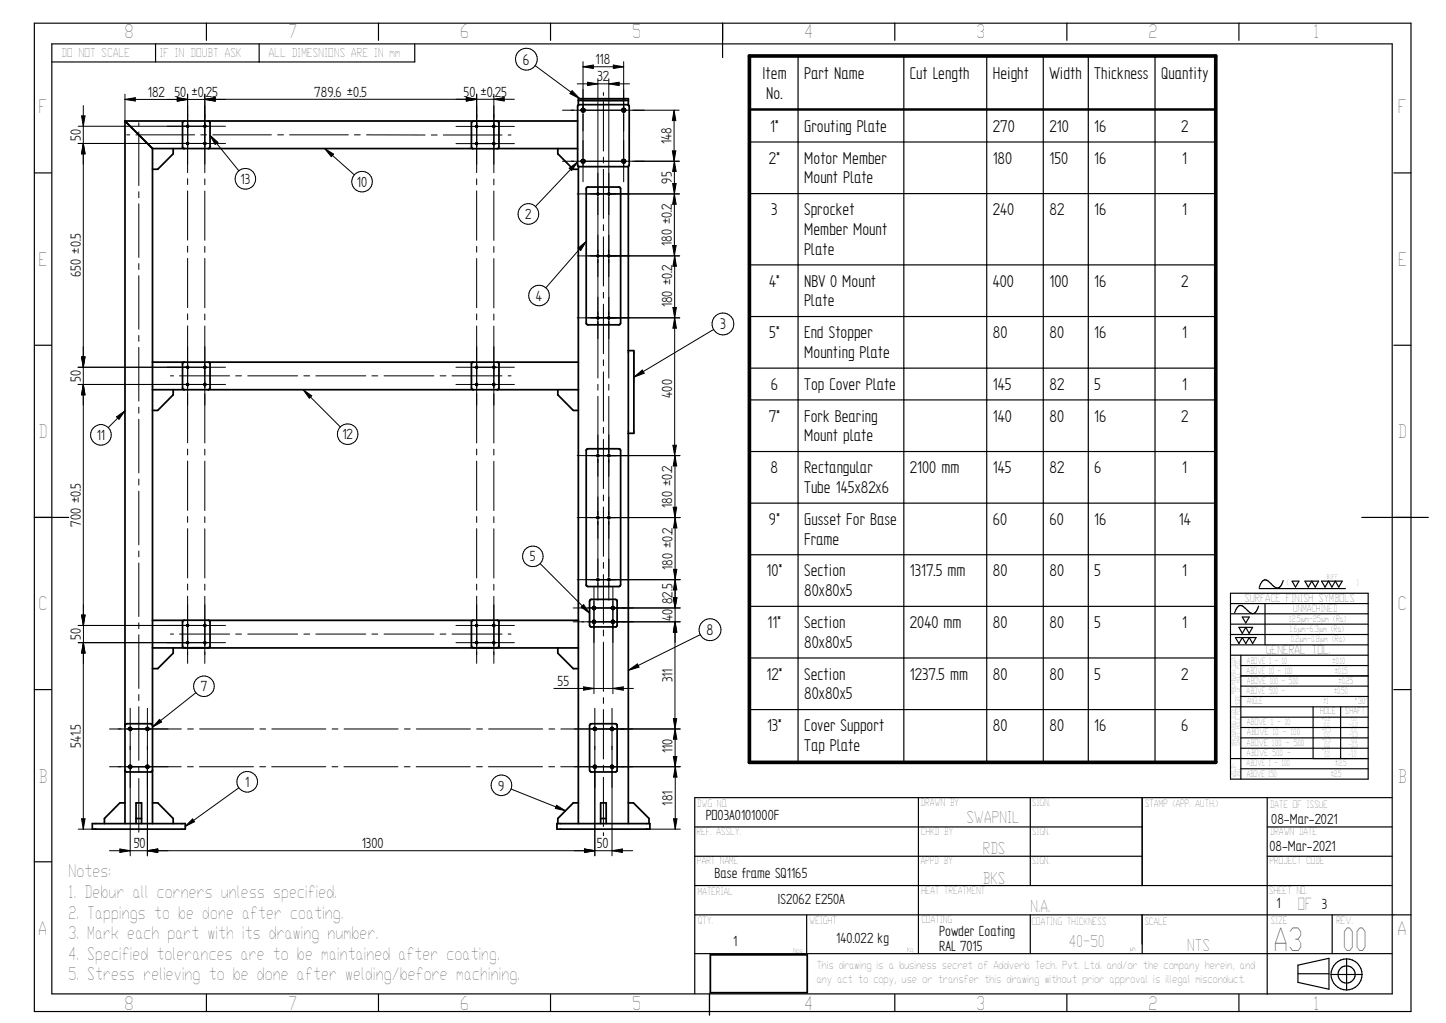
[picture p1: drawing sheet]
<svg xmlns="http://www.w3.org/2000/svg" width="420mm" height="297mm" viewBox="0 0 420 297" stroke-linecap="round" stroke-linejoin="round" font-family="sans-serif">
<g fill="none" stroke="#000" stroke-width=".51">
<path d="M36.3 35.1l8 8M36.3 35.1v204M36.3 35.1h131.5M53.5 35.1l-.4 .3-.1 .2v7.1l.5 .4M59.3 36.5h.4v.3h-.4zM60.5 35.1l.5 .5v7.1l-.5 .4M137.5 35.2l-.5 .5v7l.2 .4h7.5M138.3 36.5h.4v.4h-.4zM143.3 36.5h.4v.4h-.4zM144.5 35.2l.5 .5v7l-.3 .4M168.1 29.2h14.5M168.1 30.5l-.3 .4v17l.3 .4"/>
<path d="M182.6 30.5l.2 .4v17l-.2 .4M182.6 30.5h-14.5M182.6 30.5v-1.8h-14.5v1.8M44.3 43.1h93M44.3 43.1v137M50.3 43.1v1.6l-4.5 4.4h-1.5M59.3 41.5h.4v.3h-.4zM138.3 41.5h.4v.4h-.4zM143.3 41.5h.4v.4h-.4zM144.7 43.1h23.1M162.1 43.1v1.6l4.5 4.4h1.5M168.1 48.3v56.9"/>
<path d="M170.4 54.6l.4-.3h9l.3 .1 .2 .4v39l-.5 .5h-9l-.4-.2zM176.7 56.1h.4v.4h-.4zM182.6 48.3h-14.5M182.6 48.3v190.8M176.7 74.1h.4v.4h-.4zM176.7 92.1h.4v.4h-.4zM44.3 113.2h123.8M44.3 105.2h123.8M50.3 113.2v1.4l-4.5 4.6h-1.5M53.5 105.2h-.2l-.3 .5v6.9l.1 .3 .4 .3M54.3 111.5h.4v.3h-.4zM59.3 106.5h.4v.3h-.4z"/>
<path d="M59.3 111.5h.4v.3h-.4zM60.5 105.2h.3l.2 .5v6.9l-.5 .6M137.5 105.2h-.3l-.2 .5v6.9l.5 .6M138.3 111.5h.4v.3h-.4zM138.3 106.5h.4v.3h-.4zM143.3 111.5h.4v.3h-.4zM143.3 106.5h.4v.3h-.4zM144.5 105.2h.2l.3 .5v6.9l-.5 .6M162.1 113.2v1.4l4.5 4.6h1.5M168.1 105.2v8M168.1 113.2v66.9M182.6 101.8h1.6v24h-1.6"/>
<path d="M170.4 130.6l.4-.3h9l.5 .5v39l-.5 .5h-9l-.4-.2zM176.7 132.1h.4v.4h-.4zM173.6 150.1h.3v.4h-.3zM176.7 150.1h.4v.4h-.4zM171.4 174.3l.4-.3h7l.5 .3v7.5l-.5 .2h-7.2l-.3-.4zM173.6 168.1h.3v.4h-.3zM176.7 168.1h.4v.4h-.4zM44.3 180.1v8M44.3 180.1h9M44.3 188.1h123.8M44.3 188.1v51M50.3 188.1v1.6l-4.5 4.4h-1.5"/>
<path d="M53.1 180.3l.4-.2h7l.4 .2 .1 7.3-.2 .4-7.3 .1-.4-.3zM59.3 186.4h.4v.4h-.4zM59.3 181.4h.4v.4h-.4zM60.7 180.1h76.6M137.1 180.3l.4-.2h7l.4 .2 .1 7.3-.3 .4h-7.5l-.2-.4zM138.3 186.4h.4v.4h-.4zM138.3 181.4h.4v.4h-.4zM143.3 186.4h.4v.4h-.4zM143.3 181.4h.4v.4h-.4zM144.7 180.1h23.4M162.1 188.1v1.6l4.5 4.4h1.5M168.1 180.1v8"/>
<path d="M168.1 188.1v51M36.3 210.7l.5-.6h7l.5 .6M171.6 210.2l7.2-.1 .5 .3v13.2l-.2 .5-7.3 .1-.4-.3-.1-13.2zM26.8 239.1h27v1.6h-27zM36.3 223.6l.5 .6h7l.5-.6M36.3 233.1h-1.5l-4.5 4.6v1.4M39.5 237.7h1.6M39.5 239.1v-6h1.6v6M44.3 233.1h1.5l4.5 4.6v1.4M161.8 239.1h27v1.6h-27zM168.1 233.1h-1.5l-4.5 4.6v1.4M174.5 237.7h1.6"/>
<path d="M174.5 239.1v-6h1.6v6M182.6 233.1h1.5l4.5 4.6v1.4M206.4 277.2h28.2v11h-28.2z"/>
<circle cx="54.5" cy="36.7" r=".25"/>
<circle cx="169.4" cy="32" r=".52"/>
<circle cx="181.2" cy="32" r=".51"/>
<circle cx="54.5" cy="41.7" r=".25"/>
<circle cx="169.4" cy="46.8" r=".51"/>
<circle cx="173.7" cy="56.3" r=".25"/>
<circle cx="181.2" cy="46.8" r=".51"/>
<circle cx="173.7" cy="74.3" r=".25"/>
<circle cx="173.7" cy="92.3" r=".25"/>
<circle cx="54.5" cy="106.6" r=".25"/>
<circle cx="173.7" cy="132.3" r=".25"/>
<circle cx="172.6" cy="176.6" r=".42"/>
<circle cx="178.1" cy="176.6" r=".42"/>
<circle cx="54.5" cy="186.6" r=".25"/>
<circle cx="54.5" cy="181.6" r=".25"/>
<circle cx="172.6" cy="180.5" r=".42"/>
<circle cx="178.1" cy="180.5" r=".42"/>
<circle cx="37.8" cy="211.6" r=".42"/>
<circle cx="42.8" cy="211.6" r=".42"/>
<circle cx="172.8" cy="211.7" r=".42"/>
<circle cx="177.8" cy="211.6" r=".42"/>
<circle cx="37.8" cy="222.7" r=".42"/>
<circle cx="42.8" cy="222.7" r=".42"/>
<circle cx="172.8" cy="222.7" r=".42"/>
<circle cx="177.8" cy="222.6" r=".43"/>
</g>
<g fill="none" stroke="#000" stroke-width=".34">
<path d="M10 6.7h400v287h-400zM15.1 12.7h389.4v275.9h-389.4zM45.2 12.7v5.3M60 6.7v5M75.3 12.7v5.3M110 6.7v5M120.5 12.7v5.3h-105.4M160 6.7v5M210 6.7v10M231.9 16.3v205.1M260 6.7v5M262.6 16.3v205.1"/>
<path d="M286.7 16.3v205.1M303.1 16.3v205.1M310 6.7v5M316.2 16.3v205.1M335.6 16.3v205.1M360 6.7v5M10 50.2h5M217.8 41.2h135.5M217.8 56.2h135.5M405 50.2h5M217.8 76.9h135.5M217.8 91.9h135.5"/>
<path d="M10 100.2h5M217.8 106.9h135.5M217.8 116.1h135.5M405 100.2h5M217.8 131.1h135.5M10 150.2h10M217.8 146.1h135.5M395.7 150.2h19.3M217.8 161.1h135.5M217.8 176.1h135.5M357.5 172.3h40v53.9h-40zM357.5 175.3h40"/>
<path d="M357.5 178.2h40M361 179.2h2l-1 1.7zM365.7 176a2.13 2.13 0 0 1-1.9 2.1l-.7-.3a4.9 4.9 0 0 0-2.6-2l-.5 .1-.6 .7-.7 1.4M365.9 170.9h25M367.6 175.3v11.9M372.9 168.6a2.13 2.13 0 0 1-2 2.1l-.7-.4a4.9 4.9 0 0 0-2.6-1.9l-.8 .4-.9 1.8M375.4 168.7h2l-1 1.8zM379.2 168.7h3.9l-.9 1.8-1-1.8-1.1 1.8zM384 168.7h6l-1 1.8-1-1.8-1 1.8-1-1.8-1 1.8zM217.8 191.1h135.5M357.5 190.2h40M357.5 181.2h40"/>
<path d="M357.5 184.2h40M357.5 187.2h40M359 185.1h6l-1 1.8-1-1.8-1 1.8-1-1.8-1 1.8zM360 182.2h4l-1 1.7-1-1.7-1 1.7zM360.5 190.2v36M360.5 193.3h37M360.5 196.3h37M360.5 199.2h37M10 200.2h5M217.8 206h135.5M357.5 205.2h40M360.5 202.2h37"/>
<path d="M360.5 208.2h37M360.5 211.2h37M360.5 214.2h37M360.5 217.3h37M381.5 205.2v15.1h16h-40M389.5 205.2v15.1M405 200.2h5M266.9 231.6v45.3M299.4 231.6v25.5M331.9 231.6v25.5v-17h-130M360.5 223.2h37M368.2 231.6v57.1"/>
<path d="M404.5 231.6h-202.6v57M10 250.2h5M201.9 248.6h130M201.9 257.1h202.6M368.2 248.6h36.3M368.2 240.1h36.3M201.9 276.9h202.6M201.9 265.6h208.1M234.4 265.6v11.3M299.4 265.6v11.3M331.8 265.6v8.5M331.9 265.6v11.3"/>
<path d="M387.1 265.6v11.3M391.3 278.4a4.6 4.6 0 0 0-4.6 4.6M391.3 278.4v9M391.3 278.4a4.5 4.5 0 0 1 4.5 4.6M60 288.7v5M110 288.7v5M160 288.7v5M206.2 288.6v6.1M260 288.7v5M310 288.7v5M360 288.7v5M377.1 282.7h9.1"/>
<path d="M377.1 280.2l9.1-1.9v8.9l-9.1-2zM386.7 283a4.6 4.6 0 0 0 4.6 4.4M386.7 283h9.1M395.8 283a4.5 4.5 0 0 1-4.5 4.4"/>
<circle cx="391.3" cy="282.9" r="2.51"/>
</g>
<g fill="none" stroke="#000" stroke-width=".29">
<path d="M155.5 19l13 9.7M169.4 17.9v34.9M169.4 19.4l3-.5v1zM169.4 19.4h11.8M178.2 18.9l3 .5-3 .5zM181.2 17.9v34.9M23.7 33.7h1l-.5 3zM24.2 30.6v151M36.3 27.3v7.8M36.3 28.9l3-.5v.9zM36.8 39.2h.9M39.5 39.2h17"/>
<path d="M40.3 35.6v.9M40.3 38.3v15.6M51.5 28.4l3 .5-3 .5zM54.2 36.7l.2-.3 .4 .1-.1 .4-.3 .1M54.5 27.3v22.8M58.3 39.2h1.7M59.3 36.7l.1-.3 .4 .1-.3 .5M59.5 28.9l3-.5v1zM59.5 27.3v22.9M61 39.3l8.4 10.3M61 39.3l2.3 2-.8 .7zM61.8 39.2h17.1"/>
<path d="M65.5 36.7h-42.8M80.7 39.2h1.7M84.1 39.2h17.1M103 39.2h1.7M106.5 39.2h17M125.3 39.2h1.7M128.8 39.2h17.1M132.5 36.7h17M135.5 28.3l3 .5-3 .5zM138.2 36.8v-.3l.4-.1 .2 .4-.4 .2M138.5 27.3v22.8M143.2 36.8v-.3l.4-.1 .2 .4-.4 .2"/>
<path d="M143.5 28.8l3-.5v1zM143.5 27.3v22.9M147.6 39.2h.9M149.5 28.8l-113.2 .1M163.4 32h33.9M166.2 26.3l2.3 2.4-2.9-1.5zM167.7 24.3h15.2M168.9 32.2a.59 .59 0 0 1 .5-.8 .59 .59 0 0 1 .6 .7 .59 .59 0 0 1-.7 .5M170.7 23.9l3 .4-3 .5zM173.7 22.9v86.9M175.3 26.9v.8M175.3 29.5v14.4"/>
<path d="M176.9 24.3l3-.4v.9zM176.9 22.9v86.9M180.6 32.2a.61 .61 0 0 1 .6-.8 .61 .61 0 0 1 .6 .7 .61 .61 0 0 1-.8 .5M195.9 32v14.8M195.9 32l.5 3h-1zM24.2 41.7l.5 3h-1zM40.3 55.7v1.7M40.3 59.2v15.6M54.2 41.7l.2-.3 .4 .1-.1 .4-.3 .1M54.5 51.9v1.7M54.5 55.4v14.3M59.3 41.7l.1-.3 .4 .1-.3 .5"/>
<path d="M59.5 51.9v1.7M59.5 55.5v14.3M65.5 41.7h-42.8M94.3 43.1l8.6 7.7M94.3 43.1l2.6 1.6-.6 .8zM132.5 41.7h17M138.2 41.8l.2-.4h.2l.2 .4-.4 .2M138.5 51.9v1.7M138.5 55.4v14.4M143.2 41.8l.2-.4h.2l.2 .4-.4 .2M143.5 52v1.7M143.5 55.5v14.3"/>
<path d="M163.4 46.8h34M165.4 48.9l2.4-1.9-1.7 2.5zM167.7 56.3h29.7M167.8 47l-12.2 12.9M168.9 46.9a.58 .58 0 0 1 .5-.7 .58 .58 0 0 1 .6 .7 .58 .58 0 0 1-.7 .5M173.4 56.4l.5-.4 .1 .4-.4 .2M175.3 45.6v1.7M175.3 49.1v14.4M176.6 56.4l.2-.4h.2l.2 .4-.3 .2M180.6 46.9a.59 .59 0 0 1 .5-.7 .59 .59 0 0 1 .7 .6 .59 .59 0 0 1-.8 .6M195.4 43.8h1l-.5 3zM195.4 53.3l1.1 6h-1.1l1.1-6z"/>
<path d="M195.9 46.8v27.5M195.9 46.8l.6 3h-1.1zM40.3 76.5v1.7M54.5 71.5v1.7M54.5 75v14.3M59.5 71.5v1.8M59.5 75.1v14.3M138.5 71.5v1.7M138.5 75.1v14.3M143.5 71.6v1.7M143.5 75.1v14.3M167.7 74.3h29.8"/>
<path d="M168 72.1l2.3-2-1.6 2.6zM170.3 70.1l-11.7 13.5M173.4 74.4l.2-.4 .4 .2-.4 .4M175.3 65.2v1.8M175.3 68.7v14.4M176.6 74.4l.2-.4 .4 .2-.3 .4M195.4 71.3h1.1l-.6 3zM196 74.3v58M196 74.3l.5 3h-1zM40.3 80.1v15.5M40.3 97.4v1.7M54.5 91.1v1.7"/>
<path d="M54.5 94.6v34M59.5 91.2v1.7M59.5 94.7v33.9M138.5 91.1v1.8M138.5 94.7v33.9M143.5 91.2v1.7M143.5 94.7v34M167.7 92.3h29.8M173.4 92.4l.2-.4 .4 .2v.2l-.4 .2M175.3 84.9v1.7M175.3 88.3v14.4M176.6 92.4l.2-.4 .4 .2-.1 .4h-.2"/>
<path d="M195.5 89.3l1 6h-1l1-6zM207.3 95.7l-23.1 13.8M23.7 103.6h1l-.5 3zM24.2 111.6l.5 3h-1zM36.3 119.3l-4.9 4.9M40.3 100.9v15.6M40.3 118.2v1.8M49.5 109.1h.9M52.2 109.1h14.5M54.2 111.7l.2-.3 .4 .1-.1 .4h-.3M54.2 106.7l.2-.3 .4 .1-.1 .4h-.3M59.3 111.7l.1-.3 .4 .1-.1 .4h-.2"/>
<path d="M59.3 106.7l.1-.3 .4 .1-.1 .4h-.2M65.5 106.6h-42.8M65.5 111.6h-42.8M68.5 109.1h1.7M72 109.1h14.5M88.1 113.2l10.8 10.8M88.1 113.2l2.5 1.7-.7 .7zM88.3 109.1h1.7M91.8 109.1h14.5M108.1 109.1h1.7M111.6 109.1h14.5M127.9 109.1h1.7"/>
<path d="M131.3 109.1h14.6M132.5 111.6h17M138.2 106.7l.2-.3 .4 .1-.2 .4h-.2M138.2 111.7v-.2l.4-.1 .2 .4-.4 .1M143.2 106.7l.2-.3 .4 .1-.2 .4h-.2M143.2 111.7v-.2l.4-.1 .2 .4-.4 .1M147.6 109.1h.9M149.5 106.6h-17M173.7 111.6v1.7M173.7 115.1v59.2M175.3 104.5v1.7M175.3 108v14.3"/>
<path d="M176.9 111.6v1.7M176.9 115.1v59.2M184.2 109.5l2.4-2.1 .6 1zM184.2 102.3v8.8M33.9 121l2.4-1.7-1.7 2.5zM40.3 121.8v15.5M40.3 139.1v1.7M54.5 130.4v1.7M54.5 133.9v14.3M59.5 130.4v1.7M59.5 133.9v14.4M138.5 130.4v1.7"/>
<path d="M138.5 133.9v14.3M143.5 130.4v1.7M143.5 133.9v14.4M167.7 132.3h29.9M173.4 132.4l.2-.4 .4 .2v.2l-.4 .2M175.3 124.1v1.7M175.3 127.6v14.3M176.6 132.4l.2-.4 .4 .2v.2l-.3 .2M195.5 129.3h1l-.5 3zM196.1 132.3l.1 90.3M196.1 132.3l.5 3h-1zM40.3 142.6v15.6"/>
<path d="M40.3 160v1.7M54.5 150v1.7M54.5 153.5v14.3M59.5 150v1.7M59.5 153.5v14.4M138.5 150v1.7M138.5 153.5v14.3M143.5 150v1.8M143.5 153.5v14.4M167.7 150.3h30M173.4 150.4l.2-.4 .4 .2v.2l-.4 .2M175.3 143.7v1.7"/>
<path d="M175.3 147.2v14.3M176.6 150.4v-.2l.4-.2 .2 .4-.3 .2M195.6 147.3h1l-.9 6h1zM24.2 175.6v17M24.7 178.6l-.5 3M24.7 178.6h-1l.5 3M24.7 178.6l-.5 3-.5-3M40.3 163.5v15.5M54.5 169.6v1.7M54.5 173.1v19.5M59.5 169.6v1.8M59.5 173.1v19.5"/>
<path d="M138.5 169.6v1.7M138.5 173.1v19.5M143.5 169.7v1.7M143.5 173.1v19.5M157 163.7l14.3 14.4M166.6 176.5h31M167.7 168.3h30M168.9 176.3l.7-.7 1.7 2.5zM172.1 176.7l.1-.6a.54 .54 0 0 1 .9 .5l-.3 .4h-.3M172.6 170.6v30.8M173.4 168.4l.2-.4 .4 .2-.1 .4h-.3M175.3 163.3v1.7"/>
<path d="M175.3 166.8v14.3M176.6 168.4v-.3l.4-.1 .2 .4-.3 .2M177.6 176.7l.1-.6h.6a.52 .52 0 0 1 .2 .5 .52 .52 0 0 1-.3 .4h-.2M178.1 170.6v30.8M195.7 173.6h1l-.5 2.9zM195.7 165.3l1 6h-1l1-6zM22.7 186.6h42.8M24.2 186.6l-.5 3h1M24.2 186.6l.5 3M24.2 186.6v54.1M24.7 189.6l-.5-3-.5 3M40.3 180.8v1.7"/>
<path d="M40.3 184.3v15.6M49.5 184.1h.9M52.2 184.1h14.5M54.2 186.7l.2-.4 .4 .2-.1 .4h-.3M54.2 181.7l.1-.3 .3-.1 .2 .4-.4 .2M59.3 186.7l.1-.4 .4 .2-.3 .4M59.3 181.7v-.3l.3-.1 .2 .4-.3 .2M65.5 181.6h-42.8M68.5 184.1h1.7M72 184.1h14.5M88.3 184.1h1.7M91.8 184.1h14.5"/>
<path d="M108.1 184.1h1.7M111.6 184.1h14.5M127.9 184.1h1.7M131.3 184.1h14.6M132.5 186.6h17M132.5 181.6h17M138.2 181.7v-.3l.4-.1 .2 .4-.4 .2M138.2 186.7l.2-.4 .4 .2-.4 .4M143.2 181.7v-.3l.4-.1 .2 .4-.4 .2M143.2 186.7l.2-.4 .4 .2-.4 .4M147.6 184.1h.9M160.9 199.9h23.2"/>
<path d="M166.6 180.6h31M169.6 199.4l3 .5-3 .5zM172.1 180.7l.1-.5a.54 .54 0 0 1 .9 .4l-.3 .4h-.3M175.3 182.9v1.8M175.3 186.4v14.3M177.6 180.7l.1-.5 .3-.2 .5 .3v.5l-.5 .2M178.1 199.9l3-.5v1zM182.6 194.6l2.6-1.8 .5 .9zM196.1 180.6l.6 3h-1zM203.5 184.3l-20.9 10.3M31.8 211.7h20.9M37.3 211.8l.2-.6a.54 .54 0 0 1 .6 0 .54 .54 0 0 1 .2 .5l-.3 .4h-.3"/>
<path d="M37.8 205.7v42.8M40.3 201.7v1.7M40.3 205.2v15.6M42.4 211.8l.1-.6h.6l.2 .5-.3 .4h-.3M42.8 205.7v42.8M46.4 208.9l.6 .7-2.7 1.5zM54.5 211.7h1.7M56.9 201.1l-12.6 10M58 211.7h15.7M75.5 211.7h1.7M79 211.7h15.7M96.5 211.7h1.7"/>
<path d="M100 211.7h15.7M117.5 211.7h1.7M121 211.7h15.7M138.5 211.7h1.7M142 211.7h15.7M159.5 211.7h1.7M163 211.7h34.6M172.3 211.8v-.3a.52 .52 0 0 1 .5-.3 .52 .52 0 0 1 .5 .2l-.1 .6-.5 .1M172.8 205.7v42.8M175.3 202.6v1.7M175.3 206v14.4M177.3 211.8l.2-.6a.54 .54 0 0 1 .6 0 .54 .54 0 0 1 .2 .5l-.3 .4h-.3"/>
<path d="M177.8 205.7v42.8M195.7 219.7h1l-.5 2.9zM195.7 208.7h.9l-.5 3zM196.2 211.7l.5 2.9h-1zM23.7 237.7h1l-.5 3zM31.8 222.6h20.9M37.3 222.8l.2-.5a.54 .54 0 0 1 .8 .4l-.3 .4h-.3M40.3 222.5v1.8M40.3 226.1v15.5M42.4 222.8l.1-.5 .6-.1 .2 .5-.3 .4h-.3M54.5 222.6h1.7M56 237.8l.5 .8-2.7 1.3z"/>
<path d="M57.9 222.6h15.7M69.4 228.8l-15.6 11.1M75.5 222.6h1.7M78.9 222.6h15.7M96.5 222.6h1.7M99.9 222.6h15.7M117.5 222.6h1.7M120.9 222.6h15.7M138.5 222.6h1.7M141.9 222.6h15.7M148.5 229.1l15.8 6.3M159.5 222.6h1.7"/>
<path d="M161.7 233.8l2.6 1.6-2.9-.7zM162.9 222.6h34.8M172.3 222.8v-.3a.52 .52 0 0 1 .5-.3 .52 .52 0 0 1 .5 .2l-.1 .6-.5 .1M175.3 222.2v1.7M175.3 225.7v14.3M177.3 222.8l.2-.5a.54 .54 0 0 1 .8 .4l-.3 .4h-.3M195.7 237.7h1l-.5 3zM196.2 222.6l.5 3h-1zM196.2 222.6v18.1M22.7 240.7h5.1M31.8 247h152M34.8 246.5l3 .5-3 .5z"/>
<path d="M40.3 243.4v.9M42.8 247l3-.5v1zM169.8 246.5l3 .5-3 .5zM175.3 241.8v.9M177.8 247l3-.5v1zM187.8 240.7h9.9"/>
<circle cx="152.9" cy="17.2" r="3.2"/>
<circle cx="71.3" cy="51.9" r="3"/>
<circle cx="105.2" cy="52.7" r="3"/>
<circle cx="153.5" cy="62.1" r="3"/>
<circle cx="156.6" cy="85.8" r="2.99"/>
<circle cx="210.1" cy="94.1" r="3.2"/>
<circle cx="29.3" cy="126.3" r="2.99"/>
<circle cx="101" cy="126.1" r="2.99"/>
<circle cx="154.8" cy="161.5" r="2.99"/>
<circle cx="59.3" cy="199.3" r="2.99"/>
<circle cx="206.3" cy="182.8" r="3.2"/>
<circle cx="71.8" cy="227" r="2.99"/>
<circle cx="145.7" cy="228" r="2.99"/>
</g>
<g fill="#000">
<path d="M169.4 19.4l3-.5v1zM178.2 18.9l3 .5-3 .5zM23.7 33.7h1l-.5 3zM36.3 28.9l3-.5v.9zM51.5 28.4l3 .5-3 .5zM51.5 28.4l3 .5-3 .4zM59.5 28.9l3-.5v1zM59.5 28.8l3-.5v1zM135.5 28.3l3 .5-3 .5zM143.5 28.8l3-.5v1zM166.2 26.3l2.3 2.4-2.9-1.5zM170.7 23.9l3 .4-3 .5z"/>
<path d="M176.9 24.3l3-.4v.9zM195.9 32l.5 3h-1zM24.2 41.7l.5 3h-1zM61 39.3l2.3 2-.8 .7zM94.3 43.1l2.6 1.6-.6 .8zM165.4 48.9l2.4-1.9-1.7 2.5zM195.4 43.8h1l-.5 3zM195.9 56.3l.6 3h-1.1zM195.4 53.3h1.1l-.6 3zM195.9 46.8l.6 3h-1.1zM168 72.1l2.3-2-1.6 2.6zM195.4 71.3h1.1l-.6 3z"/>
<path d="M196 74.3l.5 3h-1zM196 92.3l.5 3h-1zM195.5 89.3h1l-.5 3zM24.2 111.6l.5 3h-1zM23.7 103.6h1l-.5 3zM88.1 113.2l2.5 1.7-.7 .7zM184.2 109.5l2.4-2.1 .6 1zM33.9 121l2.4-1.7-1.7 2.5zM195.5 129.3h1l-.5 3zM196.1 132.3l.5 3h-1zM195.6 147.3h1l-.5 3zM196.2 150.3l.5 3h-1z"/>
<path d="M23.7 178.6h1l-.5 3zM169.6 175.6l1.7 2.5-2.4-1.8zM195.7 173.6h1l-.5 2.9zM196.2 168.3l.5 3h-1zM195.7 165.3h1l-.5 3zM24.2 186.6l.5 3h-1zM182.6 194.6l2.6-1.8 .5 .9zM196.1 180.6l.5 3h-.9zM196.2 180.6l.5 3h-1zM46.4 208.9l.6 .7-2.7 1.5zM169.6 199.4l3 .5-3 .5zM178.1 199.9l3-.5v1z"/>
<path d="M195.7 208.7h.9l-.5 3zM195.7 219.7h1l-.5 2.9zM196.2 211.7l.5 2.9h-1zM23.7 237.7h1l-.5 3zM56 237.8l.5 .8-2.7 1.3zM161.7 233.8l2.6 1.6-2.9-.7zM196.2 222.6l.5 3h-1zM195.7 237.7h1l-.5 3zM34.8 246.5l3 .5-3 .5zM42.8 247l3-.5v1zM169.8 246.5l3 .5-3 .5zM177.8 247l3-.5v1z"/>
</g>
<path d="M217.8 31.8h135.5" fill="none" stroke="#000" stroke-width=".72"/>
<path d="M217.8 16.3h135.5v205.1h-135.5z" fill="none" stroke="#000" stroke-width="1.1"/>
<g font-size="9.4">
<text x="369.8" y="276.1">A3</text>
<text x="389.9" y="276.1">00</text>
</g>
<g font-size="5.6">
<text x="221.4" y="22.9">Item</text>
<text x="233.7" y="22.9">Part Name</text>
<text x="264.4" y="22.9">Cut Length</text>
<text x="288.4" y="22.9">Height</text>
<text x="304.9" y="22.9">Width</text>
<text x="318" y="22.9">Thickness</text>
<text x="337.4" y="22.9">Quantity</text>
<text x="222.6" y="28.7">No.</text>
<text x="223.8" y="38.3">1*</text>
<text x="233.7" y="38.3">Grouting Plate</text>
<text x="288.4" y="38.3">270</text>
<text x="304.9" y="38.3">210</text>
<text x="318" y="38.3">16</text>
<text x="343.2" y="38.3">2</text>
<text x="223.4" y="47.5">2*</text>
<text x="233.7" y="47.5">Motor Member</text>
<text x="288.4" y="47.5">180</text>
<text x="304.9" y="47.5">150</text>
<text x="318" y="47.5">16</text>
<text x="343.5" y="47.5">1</text>
<text x="233.7" y="53.3">Mount Plate</text>
<text x="224.1" y="62.5">3</text>
<text x="233.7" y="62.5">Sprocket</text>
<text x="288.4" y="62.5">240</text>
<text x="304.9" y="62.5">82</text>
<text x="318" y="62.5">16</text>
<text x="343.5" y="62.5">1</text>
<text x="233.7" y="68.2">Member Mount</text>
<text x="233.7" y="74">Plate</text>
<text x="223.5" y="83.2">4*</text>
<text x="233.7" y="83.2">NBV 0 Mount</text>
<text x="288.4" y="83.2">400</text>
<text x="304.9" y="83.2">100</text>
<text x="318" y="83.2">16</text>
<text x="343.2" y="83.2">2</text>
<text x="233.7" y="88.9">Plate</text>
<text x="223.5" y="98.2">5*</text>
<text x="233.7" y="98.2">End Stopper</text>
<text x="288.4" y="98.2">80</text>
<text x="304.9" y="98.2">80</text>
<text x="318" y="98.2">16</text>
<text x="343.5" y="98.2">1</text>
<text x="233.7" y="103.9">Mounting Plate</text>
<text x="223.9" y="113.2">6</text>
<text x="233.7" y="113.2">Top Cover Plate</text>
<text x="288.4" y="113.2">145</text>
<text x="304.9" y="113.2">82</text>
<text x="318" y="113.2">5</text>
<text x="343.5" y="113.2">1</text>
<text x="223.4" y="122.4">7*</text>
<text x="233.7" y="122.4">Fork Bearing</text>
<text x="288.4" y="122.4">140</text>
<text x="304.9" y="122.4">80</text>
<text x="318" y="122.4">16</text>
<text x="343.2" y="122.4">2</text>
<text x="233.7" y="128.1">Mount plate</text>
<text x="223.9" y="137.4">8</text>
<text x="233.7" y="137.4">Rectangular</text>
<text x="264.4" y="137.4">2100 mm</text>
<text x="288.4" y="137.4">145</text>
<text x="304.9" y="137.4">82</text>
<text x="318" y="137.4">6</text>
<text x="343.5" y="137.4">1</text>
<text x="233.7" y="143.1">Tube 145x82x6</text>
<text x="223.4" y="152.4">9*</text>
<text x="233.7" y="152.4">Gusset For Base</text>
<text x="288.4" y="152.4">60</text>
<text x="304.9" y="152.4">60</text>
<text x="318" y="152.4">16</text>
<text x="342.5" y="152.4">14</text>
<text x="233.7" y="158.1">Frame</text>
<text x="222.7" y="167.4">10*</text>
<text x="233.7" y="167.4">Section</text>
<text x="264.4" y="167.4">1317.5 mm</text>
<text x="288.4" y="167.4">80</text>
<text x="304.9" y="167.4">80</text>
<text x="318" y="167.4">5</text>
<text x="343.5" y="167.4">1</text>
<text x="233.7" y="173.1">80x80x5</text>
<text x="223" y="182.4">11*</text>
<text x="233.7" y="182.4">Section</text>
<text x="264.4" y="182.4">2040 mm</text>
<text x="288.4" y="182.4">80</text>
<text x="304.9" y="182.4">80</text>
<text x="318" y="182.4">5</text>
<text x="343.5" y="182.4">1</text>
<text x="233.7" y="188.1">80x80x5</text>
<text x="222.7" y="197.4">12*</text>
<text x="233.7" y="197.4">Section</text>
<text x="264.4" y="197.4">1237.5 mm</text>
<text x="288.4" y="197.4">80</text>
<text x="304.9" y="197.4">80</text>
<text x="318" y="197.4">5</text>
<text x="343.2" y="197.4">2</text>
<text x="233.7" y="203.1">80x80x5</text>
<text x="222.9" y="212.3">13*</text>
<text x="233.7" y="212.3">Cover Support</text>
<text x="288.4" y="212.3">80</text>
<text x="304.9" y="212.3">80</text>
<text x="318" y="212.3">16</text>
<text x="343.2" y="212.3">6</text>
<text x="233.7" y="218.1">Tap Plate</text>
</g>
<g font-size="5.4">
<text x="36.1" y="11.2">8</text>
<text x="83.6" y="11.2">7</text>
<text x="133.6" y="11.2">6</text>
<text x="183.6" y="11.2">5</text>
<text x="233.6" y="11.2">4</text>
<text x="283.6" y="11.2">3</text>
<text x="333.6" y="11.2">2</text>
<text x="381.5" y="11.2">1</text>
<text x="11.1" y="32.9">F</text>
<text x="406.1" y="32.9">F</text>
<text x="11.1" y="77.3">E</text>
<text x="406.1" y="77.3">E</text>
<text x="11.1" y="127.3">D</text>
<text x="406" y="127.3">D</text>
<text x="11.1" y="177.2">C</text>
<text x="406.1" y="177.2">C</text>
<text x="11.1" y="227.2">B</text>
<text x="406.1" y="227.2">B</text>
<text x="11" y="271.4">A</text>
<text x="406" y="271.4">A</text>
<text x="36.1" y="293.2">8</text>
<text x="83.6" y="293.2">7</text>
<text x="133.6" y="293.2">6</text>
<text x="183.6" y="293.2">5</text>
<text x="233.6" y="293.2">4</text>
<text x="283.6" y="293.2">3</text>
<text x="333.6" y="293.2">2</text>
<text x="381.5" y="293.2">1</text>
</g>
<g font-size="5.1">
<text x="152" y="18.8">6</text>
<text x="209.2" y="95.6">3</text>
<text x="205.3" y="184.4">8</text>
<text x="19.8" y="254.6">Notes:</text>
<text x="19.8" y="260.8">1. Debur all corners unless specified.</text>
<text x="19.8" y="266.7">2. Tappings to be done after coating.</text>
<text x="19.8" y="272.7">3. Mark each part with its drawing number.</text>
<text x="19.8" y="278.6">4. Specified tolerances are to be maintained after coating.</text>
<text x="19.8" y="284.6">5. Stress relieving to be done after welding/before machining.</text>
</g>
<text font-size="4.9" x="377" y="264.1">OF 3</text>
<g font-size="4.8">
<text x="173" y="18.6">118</text>
<text x="173.6" y="23.6">32</text>
<text x="43" y="28.1">182</text>
<text x="50.7" y="28.1">50 ±0.25</text>
<text x="91.3" y="28.1">789.6 ±0.5</text>
<text x="134.7" y="28.1">50 ±0.25</text>
<text x="23.4" y="40.9" transform="rotate(-90 23.4 40.9)">50</text>
<text x="195.1" y="41.9" transform="rotate(-90 195.1 41.9)">148</text>
<text x="69.9" y="53.4">13</text>
<text x="195.2" y="53.3" transform="rotate(-90 195.2 53.3)">95</text>
<text x="103.7" y="54.2">10</text>
<text x="152.6" y="63.6">2</text>
<text x="195.2" y="71.5" transform="rotate(-90 195.2 71.5)">180 ±0.2</text>
<text x="23.4" y="80.5" transform="rotate(-90 23.4 80.5)">650 ±0.5</text>
<text x="155.7" y="87.3">4</text>
<text x="195.3" y="89.3" transform="rotate(-90 195.3 89.3)">180 ±0.2</text>
<text x="23.4" y="110.9" transform="rotate(-90 23.4 110.9)">50</text>
<text x="195.3" y="115.5" transform="rotate(-90 195.3 115.5)">400</text>
<text x="28.1" y="127.8">11</text>
<text x="99.5" y="127.6">12</text>
<text x="195.4" y="147.5" transform="rotate(-90 195.4 147.5)">180 ±0.2</text>
<text x="23.4" y="153" transform="rotate(-90 23.4 153)">700 ±0.5</text>
<text x="154" y="163">5</text>
<text x="195.4" y="165.5" transform="rotate(-90 195.4 165.5)">180 ±0.2</text>
<text x="195.4" y="175.4" transform="rotate(-90 195.4 175.4)">82.5</text>
<text x="23.5" y="185.8" transform="rotate(-90 23.5 185.8)">50</text>
<text x="195.4" y="180.3" transform="rotate(-90 195.4 180.3)">40</text>
<text x="58.3" y="200.7">7</text>
<text x="162" y="199.2">55</text>
<text x="195.4" y="198.1" transform="rotate(-90 195.4 198.1)">311</text>
<text x="23.4" y="217.2" transform="rotate(-90 23.4 217.2)">541.5</text>
<text x="195.4" y="218.7" transform="rotate(-90 195.4 218.7)">110</text>
<text x="71.2" y="228.5">1</text>
<text x="144.8" y="229.5">9</text>
<text x="195.4" y="233.9" transform="rotate(-90 195.4 233.9)">181</text>
<text x="205.1" y="238">PD03A0101000F</text>
<text x="280.7" y="239">SWAPNIL</text>
<text x="369.4" y="239.3">08-Mar-2021</text>
<text x="38.9" y="246.3">50</text>
<text x="105.1" y="246.3">1300</text>
<text x="173.4" y="246.3">50</text>
<text x="285.5" y="247.9">RDS</text>
<text x="368.8" y="247.1">08-Mar-2021</text>
<text x="207.6" y="254.9">Base frame SQ1165</text>
<text x="285.5" y="256.6">BKS</text>
<text x="225.9" y="262.6">IS2062 E250A</text>
<text x="370.9" y="263.7">1</text>
<text x="299.3" y="264.8">N.A.</text>
<text x="213.1" y="274.6">1</text>
<text x="243" y="273.7">140.022 kg</text>
<text x="272.9" y="271.7">Powder Coating</text>
<text x="310.5" y="275">40-50</text>
<text x="272.9" y="276.2">RAL 7015</text>
<text x="344.9" y="276.1">NTS</text>
</g>
<g font-size="3.6">
<text x="17.8" y="16.6">DO NOT SCALE</text>
<text x="46.3" y="16.4">IF IN DOUBT ASK</text>
<text x="78.1" y="16.5">ALL DIMESNIONS ARE IN mm</text>
<text x="367.7" y="189.9">GENERAL TOL.</text>
</g>
<g font-size="3.3">
<text x="361.6" y="174.8">SURFACE FINISH SYMBOLS</text>
<text x="237.3" y="281.3">This drawing is a business secret of Addverb Tech. Pvt. Ltd. and/or the company herein, and</text>
<text x="237.3" y="285.3">any act to copy, use or transfer this drawing without prior approval is illegal misconduct.</text>
</g>
<g font-size="2.9">
<text x="375.7" y="177.6">UNMACHINED</text>
<text x="267.5" y="234">DRAWN BY</text>
<text x="202.5" y="234.2">DWG NO.</text>
<text x="299.8" y="234">SIGN.</text>
<text x="332.6" y="234.4">STAMP (APP. AUTH.)</text>
<text x="368.9" y="234.5">DATE OF ISSUE</text>
<text x="202.4" y="242.4">REF. ASSLY.</text>
<text x="267.6" y="242.4">CHKD BY</text>
<text x="299.8" y="242.4">SIGN.</text>
<text x="368.9" y="242.4">DRAWN DATE</text>
<text x="202.5" y="250.9">PART NAME</text>
<text x="267.5" y="250.9">APPD BY</text>
<text x="299.8" y="250.9">SIGN.</text>
<text x="368.8" y="250.9">PROJECT CODE</text>
<text x="202.7" y="259.8">MATERIAL</text>
<text x="267.6" y="259.5">HEAT TREATMENT</text>
<text x="368.7" y="259.5">SHEET NO.</text>
<text x="202.7" y="268.2">QTY.</text>
<text x="235.1" y="268.2">WEIGHT</text>
<text x="267.7" y="268.1">COATING</text>
<text x="299.7" y="268.6">COATING THICKNESS</text>
<text x="332.5" y="268.6">SCALE</text>
<text x="369.2" y="268.2">SIZE</text>
<text x="388.2" y="268.2">REV.</text>
</g>
<g font-size="2.6">
<text x="362.2" y="195.6">ABOVE 10 - 100</text>
<text x="362.3" y="192.7">ABOVE 1 - 10</text>
<text x="387.1" y="192.7">±0.10</text>
<text x="387.7" y="195.6">±0.15</text>
<text x="362.2" y="201.4">ABOVE 500 -</text>
<text x="362.3" y="198.6">ABOVE 100 - 500</text>
<text x="387.5" y="201.4">±0.50</text>
<text x="388.8" y="198.6">±0.25</text>
<text x="362.2" y="222.5">ABOVE 1 - 100</text>
<text x="362.3" y="225.6">ABOVE 150</text>
<text x="386.6" y="225.6">±2.5</text>
<text x="387.9" y="222.5">±2.5</text>
</g>
<g font-size="2.5">
<text x="374.5" y="180.5">12.5μm-25μm (Ra)</text>
<text x="374.6" y="183.6">1.6μm-6.3μm (Ra)</text>
<text x="374.9" y="186.5">0.2μm-0.8μm (Ra)</text>
<text x="362.3" y="204.4">ANGLE</text>
<text x="383.5" y="207.4">HOLE</text>
<text x="384.5" y="204.4">±1</text>
<text x="390.8" y="207.4">SHAFT</text>
<text x="393.6" y="204.4">°30'</text>
<text x="362.3" y="210.6">ABOVE 1 - 10</text>
<text x="362.3" y="213.5">ABOVE 10 - 100</text>
<text x="362.2" y="216.5">ABOVE 100 - 500</text>
<text x="362.2" y="219.6">ABOVE 500 -</text>
</g>
<g font-size="2">
<text x="230.5" y="276.6">Nos</text>
<text x="263.6" y="276.4">Kg</text>
<text x="328.2" y="276.1">μm</text>
</g>
<g font-size="1.8">
<text x="385.5" y="168.2">BUFF</text>
<text x="358.9" y="201.5" transform="rotate(-90 358.9 201.5)">MACHINING SIZE</text>
<text x="360.4" y="204.8" transform="rotate(-90 360.4 204.8)">SIZE OF HOLE POS.</text>
<text x="384" y="209.4">+0.2</text>
<text x="392.6" y="209.4">0.0</text>
<text x="384.1" y="215.5">+0.5</text>
<text x="384.1" y="212.5">+0.3</text>
<text x="384.7" y="211.1">0.0</text>
<text x="384.7" y="214.1">0.0</text>
<text x="391.9" y="214.1">-0.3</text>
<text x="392" y="211">-0.2</text>
<text x="392.5" y="212.5">0.0</text>
<text x="392.6" y="215.4">0.0</text>
<text x="359" y="216.5" transform="rotate(-90 359 216.5)">MACHINING SIZE</text>
<text x="360.3" y="216.6" transform="rotate(-90 360.3 216.6)">SHAFT HOLE POS.</text>
<text x="384" y="218.4">+1.0</text>
<text x="384.7" y="217">0.0</text>
<text x="391.9" y="217">-0.5</text>
<text x="392.5" y="218.4">0.0</text>
<text x="359" y="226" transform="rotate(-90 359 226)">WELD-</text>
<text x="360.3" y="225.6" transform="rotate(-90 360.3 225.6)">ING</text>
</g>
</svg>
